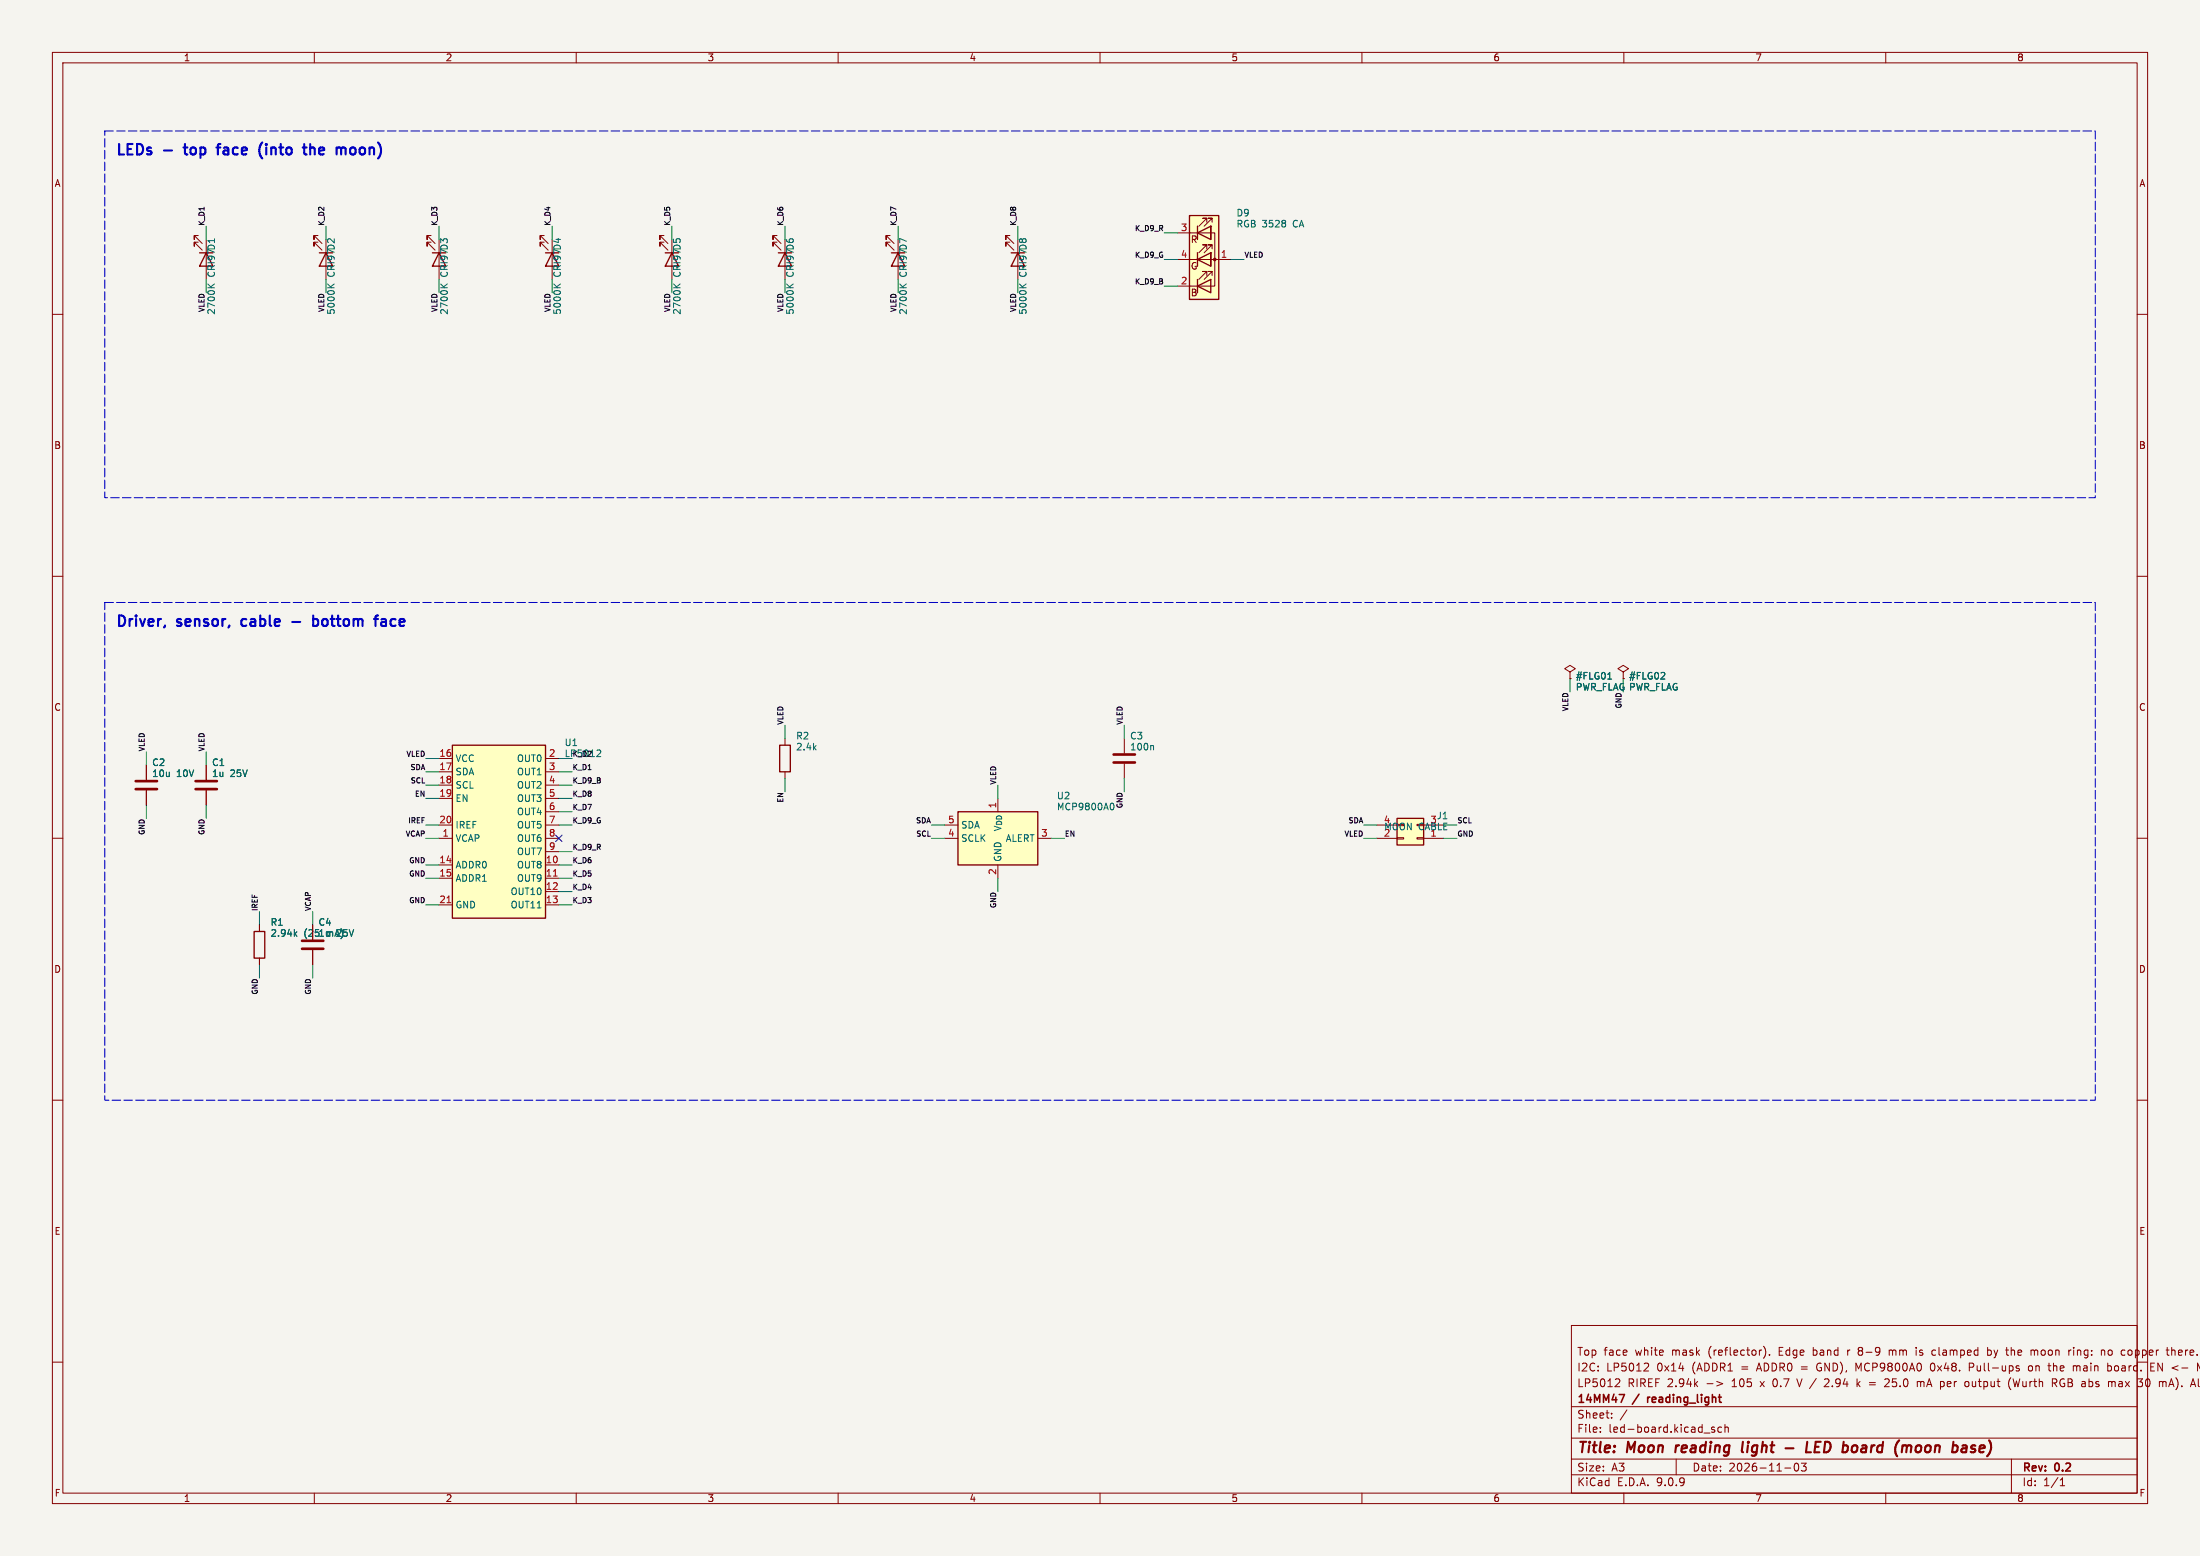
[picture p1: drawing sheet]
<svg xmlns="http://www.w3.org/2000/svg" width="420mm" height="297mm" viewBox="0 0 420 297" stroke-linecap="round" stroke-linejoin="round" font-family="sans-serif">
<path d="M0 0h420v297h-420z" fill="#f5f4ef" stroke="#f5f4ef" stroke-width=".19"/>
<g fill="none" stroke="#840000" stroke-width=".19">
<path d="M10 10h400v277h-400zM12 12h396v273h-396zM60 10v2M110 10v2M160 10v2M210 10v2M260 10v2M310 10v2M360 10v2M103.9 45h-.8v.7v-.7l1.5 1.5M103.9 46.2h-.8v.8v-.8l1.5 1.6M169.9 45h-.7v.7v-.7l1.5 1.5"/>
<path d="M169.9 46.2h-.7v.8v-.8l1.5 1.6M192.8 45h-.8v.7v-.7l1.5 1.5M192.8 46.2h-.8v.8v-.8l1.5 1.6M10 60h2M408 60h2M10 110h2M408 110h2M10 160h2M408 160h2M49.5 176.5v1.3M59.7 176.5v2.8M49.5 182.9v1.3"/>
<path d="M59.7 181.4v2.8M10 210h2M408 210h2M300 253h108v32h-108zM336.7 257a1.72 1.72 0 0 1 0 2.3M337.8 258.5v.2M352.7 257.7v1M353.2 257.7l-.3 .1-.2 .2M355 257.2l-.3 .3 .3 .3-.2 .2-.1 .4 .3 .3M360.7 257.7v1M361.1 257.7l-.4 .1M365.8 257.2v.1"/>
<path d="M365.8 257.7v1M368.9 257.8h.6M368.9 258.6h.6M379.4 257.8l.5-.1 .3 .3-.2 .6h-.6M379.4 257.2v1.5M383.9 257.2v1.5M384 257.8h-.1M388.2 257.7l.2 .2M388.4 257.9v.8M388.9 257.8l-.3-.1-.2 .2M395.2 257.7h.2M395.9 257.2v.1"/>
<path d="M395.9 257.7v1M401.4 257.7h.2l.2 .2v.8M402.7 257.7l-.3 .3v.4l.3 .3M406.7 257.7l-.3 .1-.2 .2 .1 .5 .4 .2M414.6 257.8l.2-.1 .4 .1v.9M414.6 257.2v1.5M10 260h2M300 278.5h108M300 274.5h108M300 268.5h108M305.5 273.2v.2M305.5 272.5v.1"/>
<path d="M307.7 270.5v.2M307.7 269.8v.1M308.6 263.2l.5 .1 .1 .3-.9 1.1h.9M310.6 269.1l-1.3 1.9M314.4 260.2l.3 .3v.3l-.9 .9h.9M320 278.5v3M325.3 273.5h1.1M325.9 264.1h1.1M327.3 272.5l-.4-.1-.2 .2 .1 .2 .5 .2v.3h-.6M327.7 263.7l1.2 .4-1.2 .4M328.7 272.5l-.5-.1-.3 .3 .2 .6h.6M329.3 272.5l.2-.1 .4 .1v.9"/>
<path d="M329.3 271.9v1.5M342.7 279.4l.2-.1a.8 .8 0 0 1 .5 .7 .8 .8 0 0 1-.5 .8l-.2-.2-.2-.4zM343 263.2l.5 1.5M343.9 279.3h.9l-.5 .6 .4 .1v.6l-.2 .2-.6-.2M346.9 260.4l-.1 .4 .1 .7M348.9 263.2l-.6 .1M349.1 263.8l-.9 .9h1M354.5 263.2v1.5M354.7 264.1l.4 .6M354.8 261.3l-.5-1.1v1.5M355.1 263.7l-.6 .6M356.9 263.9h1.1"/>
<path d="M356.9 264.3h1.1M359.8 263.3l.6-.1 .3 .3M360.7 263.6l-1 1.1h1M366 263.8l.4-.1 .3 .2M366.7 263.9v.8M367.1 263.7l-.4 .1v.1M369 260.2a.8 .8 0 0 0-.5 .7 .8 .8 0 0 0 .5 .8M375.9 261h.6M376.5 260.2h-.6v1.5M383.5 264.6l.4 .7M383.8 263l-.3 .6M384 278.5v6.5"/>
<path d="M384.3 263.2l.4 1.5 .2-1.1M385.1 261.2l.3 .1 .1 .2-.2 .2h-.3M385.1 260.7l.3 .1M387.9 260.8l-.4-.1-.3 .3 .2 .6 .3 .1 .2-.2M390.9 260.7h.6M391.4 261.7h.1M391.8 263.2h.6l.3 .3-.2 .4-.7 .1M392.2 264l.5 .7M393.5 263.3l-.3 .5 .1 .5 .2 .3M396 260.7h.2l.2 .2M396.4 260.9v.8M396.9 260.7l-.4 .1-.1 .1"/>
<path d="M402.4 260.8l.4-.1 .3 .3-.2 .6h-.5M404.5 264.2v.4M409.7 264.4l.2 .3 .4-.2M410.3 263.3l-.4-.1-.2 .3M410.6 261.7h.7M410.6 260.2h.7M410.6 260.9h.5M414.2 264.3h.7M414.5 263.2l-.5 1.5M420 261.2l-.5-1v1.5M60 285v2M110 285v2"/>
<path d="M160 285v2M210 285v2M260 285v2M300 281.5h108M310 285v2M340.7 280.2h1.2M360 285v2M393.3 283.6h.9M393.3 282.5l.4-.4v1.5"/>
</g>
<path d="M320 275.9l-.2 1.3M332.7 275.2l-.2 1.7 .3 .3M340.9 276.4h1.5M345 275.2l-.2 2h.9M346.5 276.2h.7M347.6 275.2h-1l-.2 2h.9M362.6 274.9l-.1 .1M364.6 275.9l.3 .3-.1 1M365.9 276.1l-.2 .7 .3 .4M377.1 276a.49 .49 0 0 0-.8 .3l.1 .1 .4 .1 .3 .3-.3 .4-.6-.1" fill="none" stroke="#840000" stroke-width=".4"/>
<path d="M309.1 266.2h1l-.6 1.5M314.5 266.7v1M314.6 266.8l-.1 .2" fill="none" stroke="#840000" stroke-width=".3"/>
<path d="M104.1 48.3h2.6M105.4 48.3l1.3 2.5h-2.6zM170.2 48.3h2.5M171.4 48.3l1.3 2.5h-2.5zM193 48.3h2.6M194.3 48.3l1.3 2.5h-2.6zM48.5 177.8h2v5.1h-2z" fill="none" stroke="#840000" stroke-width=".25"/>
<path d="M105.7 54.2l.7 .7M107 54.2l-.7 .5M171.8 54.2l.7 .7M173 54.2l-.7 .5M194.6 54.2l.7 .7M195.9 54.2l-.7 .5M56.3 178.2l.4 .5M56.7 177.9l-.5 .4" fill="none" stroke="#006464" stroke-width=".19"/>
<path d="M57.7 179.6h4M57.7 181.1h4" fill="none" stroke="#840000" stroke-width=".51"/>
<path d="M86.4 142.2h17.7v33.1h-17.7z" fill="#ffffc2"/>
<path d="M82.5 48.3h2.6M83.8 48.3l1.3 2.5h-2.6zM127 48.3h2.5M128.3 48.3l1.2 2.5h-2.5zM148.6 48.3h2.5M149.9 48.3l1.2 2.5h-2.5zM86.4 142.2h17.7v33.1h-17.7zM148.8 142.2h2.1v5.1h-2.1z" fill="none" stroke="#840000" stroke-width=".25"/>
<g fill="none" stroke="#840000" stroke-width=".19">
<path d="M82.3 45h-.8v.7v-.7l1.6 1.5M82.3 46.2h-.8v.8v-.8l1.6 1.6M126.7 45h-.7v.7v-.7l1.5 1.5M126.7 46.2h-.7v.8v-.8l1.5 1.6M148.3 45h-.7v.7v-.7l1.5 1.5M148.3 46.2h-.7v.8v-.8l1.5 1.6M309.9 128.3l1-.7-1-.6-1 .6 1 .7v1.2M309.9 129.5h.1M27.9 146.1v2.7M27.9 150.9v2.8M39.4 146.1v2.7M39.4 150.9v2.8"/>
<path d="M83.8 144.8h2.6M83.8 147.3h2.6M83.8 149.9h2.6M83.8 152.4h2.6M83.8 157.5h2.6M104.1 144.8h2.6M104.1 147.3h2.6M104.1 149.9h2.6M104.1 152.4h2.6M104.1 157.5h2.6M104.1 154.9h2.6M149.9 141v1.2"/>
<path d="M149.9 147.3v1.3M214.6 141v2.8M214.6 145.8v2.8M83.8 160h2.6M83.8 165.1h2.6M83.8 167.6h2.6M83.8 172.7h2.6M104.1 160h2.6M104.1 165.1h2.6M104.1 167.6h2.6M104.1 172.7h2.6M104.1 162.6h2.6"/>
<path d="M104.1 170.2h2.6"/>
</g>
<path d="M85.3 172.3h.8M105.7 167.2h.7" fill="none" stroke="#a90000" stroke-width=".19"/>
<path d="M84.1 54.2l.8 .7M85.4 54.2l-.7 .5M128.6 54.2l.7 .7M129.8 54.2l-.7 .5M150.2 54.2l.7 .7M151.4 54.2l-.7 .5M317 129.6h.8M317.8 128.5v.4M114.1 143.1l.5 .1 .1 .3-.8 .9h.8M220 142.3l.2 .2v.6" fill="none" stroke="#006464" stroke-width=".19"/>
<path d="M25.9 149.1h4.1M25.9 150.6h4.1M37.3 149.1h4.1M37.3 150.6h4.1M212.6 144h4.1M212.6 145.5h4.1" fill="none" stroke="#840000" stroke-width=".51"/>
<path d="M227.1 41.1h5.6v16.1h-5.6z" fill="#ffffc2"/>
<path d="M227.1 41.1h5.6v16.1h-5.6zM228.6 44.5l2.5-1.3v2.5zM228.6 49.5l2.5-1.2v2.5zM228.6 54.6l2.5-1.3v2.6zM228.6 43.2v2.5M228.6 48.3v2.5M228.6 53.3v2.6" fill="none" stroke="#840000" stroke-width=".25"/>
<g fill="none" stroke="#840000" stroke-width=".19">
<path d="M224.8 44.5h7.1v10.1h-7.1M224.8 49.5h10.1M228.6 43.2v2.5M228.6 48.3v2.5M230.4 42.4v-.7h-.8h.8l-1.5 1.5M230.4 47.5v-.8h-.8h.8l-1.5 1.6M230.4 52.6v-.8h-.8h.8l-1.5 1.5M231.1 43.2h.1M231.1 43.2v2.5zM231.1 48.3h.1M231.1 48.3v2.5zM231.4 42.4v-.7h-.8h.8l-1.5 1.5"/>
<path d="M231.4 47.5v-.8h-.8h.8l-1.5 1.6M231.4 52.6v-.8h-.8h.8l-1.5 1.5M299.7 128.3l1-.7-1-.6-1 .6 1 .7v1.2M299.7 129.5h.1"/>
</g>
<circle cx="231.9" cy="49.5" r=".25" fill="#840000" stroke="#840000" stroke-width=".19"/>
<path d="M245.4 42.2v.3M245.4 42.7v.5M306.9 129.6h.8" fill="none" stroke="#006464" stroke-width=".19"/>
<path d="M266.7 156.2h5.1v5.1h-5.1z" fill="#ffffc2"/>
<path d="M38.1 48.3h2.5M39.4 48.3l1.2 2.5h-2.5zM266.7 156.2h5.1v5.1h-5.1z" fill="none" stroke="#840000" stroke-width=".25"/>
<path d="M37.8 45h-.7v.7v-.7l1.5 1.5M37.8 46.2h-.7v.8v-.8l1.5 1.6M262.9 157.5h3.8M266.7 159.9h1.3v.2h-1.3zM270.5 159.9h1.3v.2h-1.3zM271.8 157.5h3.8M262.9 160h3.8M271.8 160h3.8" fill="none" stroke="#840000" stroke-width=".19"/>
<path d="M39.7 54.2l.7 .7M40.9 54.2l-.7 .5" fill="none" stroke="#006464" stroke-width=".19"/>
<path d="M182.9 154.9h15.2v10.2h-15.2z" fill="#ffffc2"/>
<path d="M61 48.3h2.5M62.2 48.3l1.3 2.5h-2.5zM182.9 154.9h15.2v10.2h-15.2z" fill="none" stroke="#840000" stroke-width=".25"/>
<g fill="none" stroke="#840000" stroke-width=".19">
<path d="M60.7 45h-.8v.7v-.7l1.6 1.5M60.7 46.2h-.8v.8v-.8l1.6 1.6M299.7 129.5h.1M309.9 129.5h.1M27.9 146.1v2.7M27.9 150.9v2.8M39.4 146.1v2.7M39.4 150.9v2.8M180.3 157.5h2.6M49.5 176.5v1.3M59.7 176.5v2.8M180.3 160h2.6"/>
<path d="M190.5 165.1v2.5M198.1 160h2.6M49.5 182.9v1.3M59.7 181.4v2.8"/>
</g>
<path d="M62.5 54.2l.8 .7M63.8 54.2l-.7 .5M306.9 129.6h.8M317 129.6h.8M317.8 128.5v.4M212.2 153.3a.68 .68 0 0 1 .5 .6 .68 .68 0 0 1-.5 .7M56.3 178.2l.4 .5M56.7 177.9l-.5 .4" fill="none" stroke="#006464" stroke-width=".19"/>
<g fill="none" stroke="#009600" stroke-width=".19">
<path d="M39.4 43.2v2.5M39.4 53.3v2.6M62.2 43.2v2.5M62.2 53.3v2.6M83.8 43.2v2.5M83.8 53.3v2.6M105.4 43.2v2.5M105.4 53.3v2.6M128.3 43.2v2.5M128.3 53.3v2.6M149.9 43.2v2.5M149.9 53.3v2.6"/>
<path d="M171.4 43.2v2.5M171.4 53.3v2.6M194.3 43.2v2.5M194.3 53.3v2.6M222.2 44.5h2.6M222.2 54.6h2.6M222.2 49.5h2.6M234.9 49.5h2.6M149.9 138.4v2.6M214.6 138.4v2.6M299.7 129.5v2.6M309.9 129.5v2.6"/>
<path d="M27.9 143.5v2.6M27.9 153.7v2.5M39.4 143.5v2.6M39.4 153.7v2.5M81.3 157.5h2.5M81.3 144.8h2.5M81.3 147.3h2.5M81.3 152.4h2.5M81.3 149.9h2.5M106.7 157.5h2.5M106.7 144.8h2.5M106.7 147.3h2.5"/>
<path d="M106.7 154.9h2.5M106.7 152.4h2.5M106.7 149.9h2.5M149.9 148.6v2.5M177.8 157.5h2.5M190.5 149.9v2.5M214.6 148.6v2.5M260.3 157.5h2.6M275.6 157.5h2.5M49.5 174v2.5M59.7 174v2.5M81.3 160h2.5"/>
<path d="M81.3 165.1h2.5M81.3 172.7h2.5M81.3 167.6h2.5M106.7 165.1h2.5M106.7 162.6h2.5M106.7 172.7h2.5M106.7 170.2h2.5M106.7 167.6h2.5M177.8 160h2.5M190.5 167.6v2.6M200.7 160h2.5M260.3 160h2.6"/>
<path d="M275.6 160h2.5M49.5 184.2v2.5M59.7 184.2v2.5"/>
</g>
<path d="M106.1 159.4l1.2 1.2M107.3 159.4l-1.2 1.2" fill="none" stroke="#000084" stroke-width=".19"/>
<g fill="none" stroke="#0000c2" stroke-width=".4">
<path d="M35 28.2h.8M41.3 28.2h.8M42.1 27.5l-.4 .1-.1 .2v1.7M49.7 29.7l.4 .5M50.1 27.2l-.4 .6M50.8 27.5v.2M50.8 28.2v1.3M59.2 28.3a.5 .5 0 0 1 .9 .1v1.1M59.2 27.5v2M67.7 28.2a.54 .54 0 0 0-.9 .3v.6a.54 .54 0 0 0 .9 .3M46.2 118.3v1M55.8 118.7h1.5"/>
<path d="M59.8 117.5v2M59.8 118.2h.6l.3 .3v.6l-.2 .3h-.7M72.8 118.2h.8l.1 1.3M73.7 118.6l-.7 .1a.39 .39 0 0 0-.3 .4 .39 .39 0 0 0 .3 .4l.7-.1"/>
</g>
<path d="M20 25h380v70h-380zM20 115h380v95h-380z" fill="none" stroke="#0000c2" stroke-width=".19" stroke-dasharray="1.6 .6"/>
<g font-size="2.8" fill="#0000c2">
<text x="22" y="29.8">LEDs</text>
<text x="31.4" y="29.8">-</text>
<text x="36.2" y="29.8">top</text>
<text x="43.3" y="29.8">face</text>
<text x="52" y="29.8">(into</text>
<text x="61.3" y="29.8">the</text>
<text x="68.3" y="29.8">moon)</text>
<text x="22" y="119.8">Driver,</text>
<text x="33.9" y="119.8">sensor,</text>
<text x="47" y="119.8">cable</text>
<text x="62.2" y="119.8">bottom</text>
<text x="75" y="119.8">face</text>
</g>
<g font-size="2.8" fill="#840000">
<text x="301" y="277.9">Title:</text>
<text x="310.6" y="277.9">Moon</text>
<text x="320.7" y="277.9">reading</text>
<text x="334.2" y="277.9">light</text>
<text x="348" y="277.9">LED</text>
<text x="355.8" y="277.9">board</text>
<text x="366.6" y="277.9">(moon</text>
<text x="378.3" y="277.9">base)</text>
</g>
<g font-size="2.1" fill="#840000">
<text x="301" y="262">I2C:</text>
<text x="301" y="259">Top</text>
<text x="306.1" y="259">face</text>
<text x="306.6" y="262">LP5012</text>
<text x="312.2" y="259">white</text>
<text x="316.4" y="262">0x14</text>
<text x="319.3" y="259">mask</text>
<text x="323.2" y="262">(ADDR1</text>
<text x="326.4" y="259">(reflector).</text>
<text x="332.7" y="262">=</text>
<text x="335.8" y="262">ADDR0 =</text>
<text x="340" y="259">Edge</text>
<text x="346.6" y="259">band</text>
<text x="347.5" y="262">GND),</text>
<text x="355.1" y="262">MCP9800A0</text>
<text x="355.6" y="259">8-9</text>
<text x="361.6" y="259">mm</text>
<text x="366.9" y="259">is</text>
<text x="369.5" y="262">0x48.</text>
<text x="370.1" y="259">clamped</text>
<text x="377.1" y="262">Pull-ups</text>
<text x="380.9" y="259">by</text>
<text x="384.7" y="259">the</text>
<text x="388.6" y="262">on</text>
<text x="389.5" y="259">moon</text>
<text x="392.6" y="262">the</text>
<text x="396.8" y="259">ring:</text>
<text x="397.4" y="262">main</text>
<text x="403.2" y="259">no</text>
<text x="404.1" y="262">board.</text>
<text x="407.2" y="259">copper</text>
<text x="412.5" y="262">EN &lt;-</text>
<text x="416.1" y="259">there.</text>
<text x="301" y="268.2">14MM47</text>
<text x="301" y="265">LP5012</text>
<text x="310.7" y="265">RIREF 2.94k</text>
<text x="311.9" y="268.2">/</text>
<text x="315.2" y="268.2">reading_light</text>
<text x="330.9" y="265">105</text>
<text x="336.5" y="265">x</text>
<text x="339" y="265">0.7</text>
<text x="343.9" y="265">V /</text>
<text x="349.3" y="265">2.94</text>
<text x="361.3" y="265">25.0</text>
<text x="367.6" y="265">mA per</text>
<text x="377.1" y="265">output</text>
<text x="385.5" y="265">(Wurth</text>
<text x="394" y="265">RGB abs</text>
<text x="405" y="265">max</text>
<text x="410.9" y="265">30</text>
<text x="415.1" y="265">mA).</text>
<text x="301" y="273.7">File:</text>
<text x="301" y="271">Sheet:</text>
<text x="307.1" y="273.7">led-board.kicad_sch</text>
<text x="301" y="281.1">Size:</text>
<text x="307.6" y="281.1">A3</text>
<text x="323" y="281.1">Date:</text>
<text x="330" y="281.1">2026-11-03</text>
<text x="386" y="281.3">Rev:</text>
<text x="392.4" y="281.3">0.2</text>
<text x="301" y="283.9">KiCad</text>
<text x="308.7" y="283.9">E.D.A.</text>
<text x="316.3" y="283.9">9.0.9</text>
<text x="386" y="283.9">Id:</text>
<text x="390.1" y="283.9">1/1</text>
</g>
<g font-size="1.8" fill="#840000">
<text x="35" y="11.9">1</text>
<text x="85" y="11.9">2</text>
<text x="135" y="11.9">3</text>
<text x="185" y="11.9">4</text>
<text x="235" y="11.9">5</text>
<text x="285" y="11.9">6</text>
<text x="335" y="11.9">7</text>
<text x="385" y="11.9">8</text>
<text x="10.3" y="35.9">A</text>
<text x="408.3" y="35.9">A</text>
<text x="227.2" y="46.6">R</text>
<text x="227.2" y="51.7">G</text>
<text x="227.2" y="56.7">B</text>
<text x="10.3" y="85.9">B</text>
<text x="408.2" y="85.9">B</text>
<text x="10.3" y="135.9">C</text>
<text x="408.2" y="135.9">C</text>
<text x="10.3" y="185.9">D</text>
<text x="408.2" y="185.9">D</text>
<text x="10.3" y="235.9">E</text>
<text x="408.3" y="235.9">E</text>
<text x="10.3" y="285.9">F</text>
<text x="35" y="286.9">1</text>
<text x="85" y="286.9">2</text>
<text x="135" y="286.9">3</text>
<text x="185" y="286.9">4</text>
<text x="235" y="286.9">5</text>
<text x="285" y="286.9">6</text>
<text x="335" y="286.9">7</text>
<text x="385" y="286.9">8</text>
<text x="408.3" y="285.9">F</text>
</g>
<g font-size="1.8" fill="#006464">
<text x="236" y="41.5">D9</text>
<text x="236" y="43.6">RGB 3528</text>
<text x="246.9" y="43.6">CA</text>
<text x="41.2" y="52.9" transform="rotate(-90 41.2 52.9)">CRI97D1</text>
<text x="64.1" y="52.9" transform="rotate(-90 64.1 52.9)">CRI97D2</text>
<text x="85.7" y="52.9" transform="rotate(-90 85.7 52.9)">CRI97D3</text>
<text x="107.3" y="52.9" transform="rotate(-90 107.3 52.9)">CRI97D4</text>
<text x="130.1" y="52.9" transform="rotate(-90 130.1 52.9)">CRI97D5</text>
<text x="151.7" y="52.9" transform="rotate(-90 151.7 52.9)">CRI97D6</text>
<text x="173.3" y="52.9" transform="rotate(-90 173.3 52.9)">CRI97D7</text>
<text x="196.2" y="52.9" transform="rotate(-90 196.2 52.9)">CRI97D8</text>
<text x="41.2" y="60.2" transform="rotate(-90 41.2 60.2)">2700K</text>
<text x="64.1" y="60.2" transform="rotate(-90 64.1 60.2)">5000K</text>
<text x="85.7" y="60.2" transform="rotate(-90 85.7 60.2)">2700K</text>
<text x="107.3" y="60.2" transform="rotate(-90 107.3 60.2)">5000K</text>
<text x="130.1" y="60.2" transform="rotate(-90 130.1 60.2)">2700K</text>
<text x="151.7" y="60.2" transform="rotate(-90 151.7 60.2)">5000K</text>
<text x="173.3" y="60.2" transform="rotate(-90 173.3 60.2)">2700K</text>
<text x="196.2" y="60.2" transform="rotate(-90 196.2 60.2)">5000K</text>
<text x="300.7" y="129.9">#FLG01</text>
<text x="310.9" y="129.9">#FLG02</text>
<text x="300.7" y="132">PWR_FLAG PWR_FLAG</text>
<text x="107.7" y="142.6">U1</text>
<text x="151.9" y="141.3">R2</text>
<text x="151.9" y="143.4">2.4k</text>
<text x="215.6" y="141.3">C3</text>
<text x="215.6" y="143.4">100n</text>
<text x="28.9" y="146.4">C2</text>
<text x="28.9" y="148.5">10u</text>
<text x="33.7" y="148.5">10V</text>
<text x="40.4" y="146.4">C1</text>
<text x="40.4" y="148.5">1u</text>
<text x="43.9" y="148.5">25V</text>
<text x="86.9" y="145.6">VCC</text>
<text x="86.9" y="148.2">SDA</text>
<text x="98.6" y="145.6">OUT0</text>
<text x="98.6" y="148.2">OUT1</text>
<text x="107.7" y="144.7">LP5012</text>
<text x="86.9" y="150.7">SCL</text>
<text x="86.9" y="153.3">EN</text>
<text x="98.6" y="150.7">OUT2</text>
<text x="98.6" y="153.3">OUT3</text>
<text x="98.6" y="155.8">OUT4</text>
<text x="201.7" y="154.9">MCP9800A0</text>
<text x="201.7" y="152.8">U2</text>
<text x="86.9" y="158.3">IREF</text>
<text x="86.9" y="160.9">VCAP</text>
<text x="98.6" y="158.3">OUT5</text>
<text x="98.6" y="160.9">OUT6</text>
<text x="183.4" y="158.3">SDA</text>
<text x="183.4" y="160.9">SCLK</text>
<text x="191.4" y="158.8" transform="rotate(-90 191.4 158.8)">V_{DD}</text>
<text x="191.9" y="160.9">ALERT</text>
<text x="264.2" y="158.7">MOON CABLE</text>
<text x="273" y="159.8">1</text>
<text x="273" y="157.2">3</text>
<text x="274.2" y="156.6">J1</text>
<text x="86.9" y="166">ADDR0</text>
<text x="98.6" y="163.4">OUT7</text>
<text x="98.6" y="166">OUT8</text>
<text x="191.4" y="164.6" transform="rotate(-90 191.4 164.6)">GND</text>
<text x="86.9" y="168.5">ADDR1</text>
<text x="86.9" y="173.6">GND</text>
<text x="97.4" y="171">OUT10</text>
<text x="97.4" y="173.6">OUT11</text>
<text x="98.6" y="168.5">OUT9</text>
<text x="51.6" y="176.9">R1</text>
<text x="51.6" y="179">2.94k</text>
<text x="58" y="179">(251umA)</text>
<text x="60.7" y="176.9">C4</text>
<text x="64.2" y="179">25V</text>
</g>
<g font-size="1.8" fill="#a90000">
<text x="225.4" y="44.2">3</text>
<text x="225.4" y="49.3">4</text>
<text x="233" y="49.3">1</text>
<text x="225.4" y="54.4">2</text>
<text x="83.8" y="144.5">16</text>
<text x="83.8" y="147.1">17</text>
<text x="83.8" y="149.6">18</text>
<text x="104.7" y="144.5">2</text>
<text x="104.7" y="147.1">3</text>
<text x="104.7" y="149.6">4</text>
<text x="83.8" y="152.1">19</text>
<text x="104.7" y="152.1">5</text>
<text x="104.7" y="154.7">6</text>
<text x="190.2" y="154.4" transform="rotate(-90 190.2 154.4)">1</text>
<text x="83.8" y="157.2">20</text>
<text x="84.4" y="159.8">1</text>
<text x="104.7" y="157.2">7</text>
<text x="104.7" y="159.8">8</text>
<text x="180.9" y="157.2">5</text>
<text x="180.9" y="159.8">4</text>
<text x="198.7" y="159.8">3</text>
<text x="264.1" y="159.8">2</text>
<text x="264.1" y="157.2">4</text>
<text x="83.8" y="164.8">14</text>
<text x="83.8" y="167.4">15</text>
<text x="104.1" y="164.8">10</text>
<text x="104.1" y="167.4">11</text>
<text x="104.7" y="162.3">9</text>
<text x="190.2" y="167.1" transform="rotate(-90 190.2 167.1)">2</text>
<text x="83.8" y="172.5">21</text>
<text x="104.1" y="169.9">12</text>
<text x="104.1" y="172.5">13</text>
</g>
<g font-size="1.4" fill="#0f0f0f">
<text x="39.1" y="43.2" transform="rotate(-90 39.1 43.2)">K_D1</text>
<text x="62" y="43.2" transform="rotate(-90 62 43.2)">K_D2</text>
<text x="83.5" y="43.2" transform="rotate(-90 83.5 43.2)">K_D3</text>
<text x="105.1" y="43.2" transform="rotate(-90 105.1 43.2)">K_D4</text>
<text x="128" y="43.2" transform="rotate(-90 128 43.2)">K_D5</text>
<text x="149.6" y="43.2" transform="rotate(-90 149.6 43.2)">K_D6</text>
<text x="171.2" y="43.2" transform="rotate(-90 171.2 43.2)">K_D7</text>
<text x="194" y="43.2" transform="rotate(-90 194 43.2)">K_D8</text>
<text x="216.5" y="44.2">K_D9_R</text>
<text x="216.5" y="49.3">K_D9_G</text>
<text x="237.5" y="49.3">VLED</text>
<text x="39.1" y="59.7" transform="rotate(-90 39.1 59.7)">VLED</text>
<text x="62" y="59.7" transform="rotate(-90 62 59.7)">VLED</text>
<text x="83.5" y="59.7" transform="rotate(-90 83.5 59.7)">VLED</text>
<text x="105.1" y="59.7" transform="rotate(-90 105.1 59.7)">VLED</text>
<text x="128" y="59.7" transform="rotate(-90 128 59.7)">VLED</text>
<text x="149.6" y="59.7" transform="rotate(-90 149.6 59.7)">VLED</text>
<text x="171.2" y="59.7" transform="rotate(-90 171.2 59.7)">VLED</text>
<text x="194" y="59.7" transform="rotate(-90 194 59.7)">VLED</text>
<text x="216.5" y="54.3">K_D9_B</text>
<text x="299.4" y="135.9" transform="rotate(-90 299.4 135.9)">VLED</text>
<text x="309.6" y="135.4" transform="rotate(-90 309.6 135.4)">GND</text>
<text x="27.7" y="143.5" transform="rotate(-90 27.7 143.5)">VLED</text>
<text x="39.1" y="143.5" transform="rotate(-90 39.1 143.5)">VLED</text>
<text x="149.6" y="138.4" transform="rotate(-90 149.6 138.4)">VLED</text>
<text x="214.4" y="138.4" transform="rotate(-90 214.4 138.4)">VLED</text>
<text x="77.5" y="144.5">VLED</text>
<text x="78.2" y="147">SDA</text>
<text x="78.3" y="149.6">SCL</text>
<text x="109.2" y="144.5">K_D2</text>
<text x="109.2" y="149.6">K_D9_B</text>
<text x="109.2" y="147">K_D1</text>
<text x="190.2" y="149.9" transform="rotate(-90 190.2 149.9)">VLED</text>
<text x="79.1" y="152.1">EN</text>
<text x="109.2" y="154.7">K_D7</text>
<text x="109.2" y="152.1">K_D8</text>
<text x="149.6" y="153.3" transform="rotate(-90 149.6 153.3)">EN</text>
<text x="214.4" y="154.4" transform="rotate(-90 214.4 154.4)">GND</text>
<text x="27.7" y="159.5" transform="rotate(-90 27.7 159.5)">GND</text>
<text x="39.1" y="159.5" transform="rotate(-90 39.1 159.5)">GND</text>
<text x="77.3" y="159.7">VCAP</text>
<text x="77.8" y="157.2">IREF</text>
<text x="109.2" y="157.2">K_D9_G</text>
<text x="174.7" y="157.2">SDA</text>
<text x="174.8" y="159.7">SCL</text>
<text x="203.2" y="159.7">EN</text>
<text x="256.5" y="159.7">VLED</text>
<text x="257.3" y="157.2">SDA</text>
<text x="278.1" y="157.2">SCL</text>
<text x="278.1" y="159.7">GND</text>
<text x="78" y="167.4">GND</text>
<text x="78" y="164.8">GND</text>
<text x="109.2" y="162.3">K_D9_R</text>
<text x="109.2" y="164.8">K_D6</text>
<text x="109.2" y="167.4">K_D5</text>
<text x="49.3" y="174" transform="rotate(-90 49.3 174)">IREF</text>
<text x="59.4" y="174" transform="rotate(-90 59.4 174)">VCAP</text>
<text x="78" y="172.4">GND</text>
<text x="109.2" y="172.4">K_D3</text>
<text x="109.2" y="169.9">K_D4</text>
<text x="190.2" y="173.5" transform="rotate(-90 190.2 173.5)">GND</text>
<text x="49.3" y="190" transform="rotate(-90 49.3 190)">GND</text>
<text x="59.4" y="190" transform="rotate(-90 59.4 190)">GND</text>
</g>
</svg>
